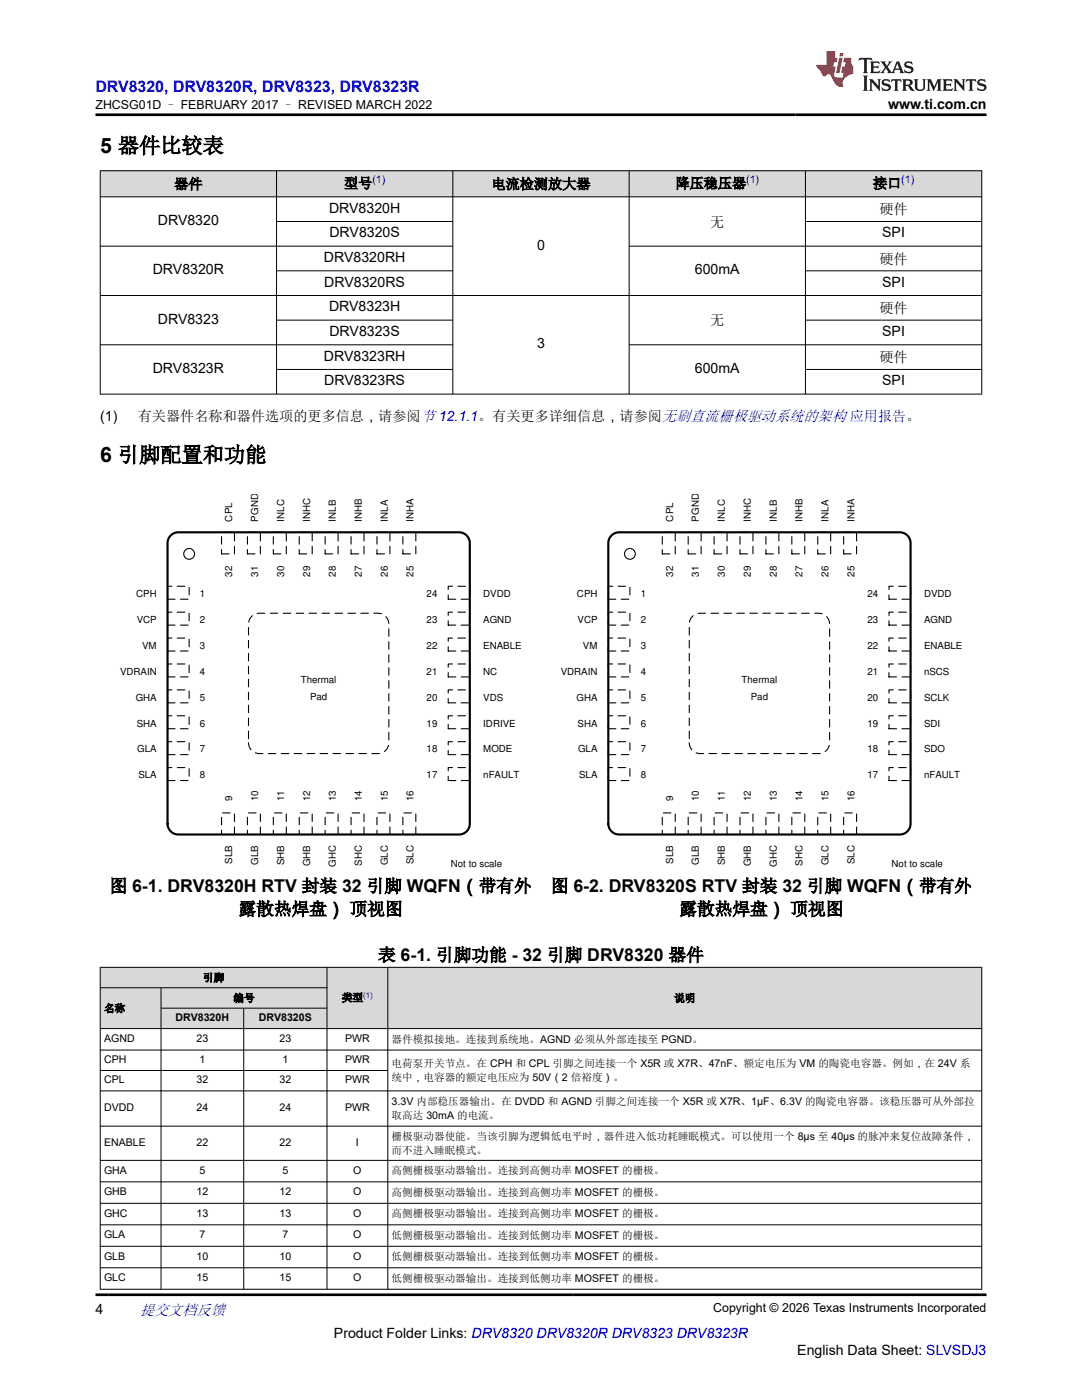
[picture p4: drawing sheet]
<svg xmlns="http://www.w3.org/2000/svg" width="216mm" height="279mm" viewBox="0 0 216 279" stroke-linecap="round" stroke-linejoin="round" font-family="sans-serif">
<g fill="#d8d8d8">
<path d="M20 34.1h175.9v5.2h-175.9z" fill-rule="evenodd"/>
<path d="M20.1 34.1h35v5.1h-35z" fill-rule="evenodd"/>
<path d="M55.2 34.1h35.1v5.1h-35.1z" fill-rule="evenodd"/>
<path d="M90.4 34.1h35.1v5.1h-35.1z" fill-rule="evenodd"/>
<path d="M125.6 34.1h35.1v5.1h-35.1z" fill-rule="evenodd"/>
<path d="M160.8 34.1h35v5.1h-35z" fill-rule="evenodd"/>
</g>
<g fill="none" stroke="#000" stroke-width=".2">
<path d="M19.9 34.1h176.1M19.9 39.3h176.1M20 34v44.7M55.2 34v44.7M90.4 34v44.7M125.5 34v44.7M160.7 34v44.7M195.9 34v44.7M19.9 49.1h70.5M19.9 59h176.1M55.2 44.2h35.2M55.2 54h35.2"/>
<path d="M125.5 49.1h70.5M160.7 44.2h35.3M160.7 54h35.3M19.9 68.8h70.5M19.9 78.7h176.1M55.2 63.9h35.2M55.2 73.7h35.2M125.5 68.8h70.5M160.7 63.9h35.3M160.7 73.7h35.3"/>
</g>
<path d="M44.2 106.2h2.6v4.3h-2.6z" fill-rule="evenodd" fill="#fff"/>
<path d="M44.2 106.2h2.6v4.3h-2.6z" fill="none" stroke="#000" stroke-width=".22" stroke-dasharray="1.5 1.1"/>
<path d="M44.2 162.2h2.6v4.3h-2.6z" fill-rule="evenodd" fill="#fff"/>
<path d="M44.2 162.2h2.6v4.3h-2.6z" fill="none" stroke="#000" stroke-width=".22" stroke-dasharray="1.5 1.1"/>
<path d="M33.4 117h4.3v2.6h-4.3z" fill-rule="evenodd" fill="#fff"/>
<path d="M33.4 117h4.3v2.6h-4.3z" fill="none" stroke="#000" stroke-width=".22" stroke-dasharray="1.5 1.1"/>
<path d="M89.4 117h4.3v2.6h-4.3z" fill-rule="evenodd" fill="#fff"/>
<path d="M89.4 117h4.3v2.6h-4.3z" fill="none" stroke="#000" stroke-width=".22" stroke-dasharray="1.5 1.1"/>
<path d="M49.4 106.2h2.6v4.3h-2.6z" fill-rule="evenodd" fill="#fff"/>
<path d="M49.4 106.2h2.6v4.3h-2.6z" fill="none" stroke="#000" stroke-width=".22" stroke-dasharray="1.5 1.1"/>
<path d="M49.4 162.2h2.6v4.3h-2.6z" fill-rule="evenodd" fill="#fff"/>
<path d="M49.4 162.2h2.6v4.3h-2.6z" fill="none" stroke="#000" stroke-width=".22" stroke-dasharray="1.5 1.1"/>
<path d="M33.4 122.2h4.3v2.6h-4.3z" fill-rule="evenodd" fill="#fff"/>
<path d="M33.4 122.2h4.3v2.6h-4.3z" fill="none" stroke="#000" stroke-width=".22" stroke-dasharray="1.5 1.1"/>
<path d="M89.4 122.2h4.3v2.6h-4.3z" fill-rule="evenodd" fill="#fff"/>
<path d="M89.4 122.2h4.3v2.6h-4.3z" fill="none" stroke="#000" stroke-width=".22" stroke-dasharray="1.5 1.1"/>
<path d="M54.5 106.2h2.6v4.3h-2.6z" fill-rule="evenodd" fill="#fff"/>
<path d="M54.5 106.2h2.6v4.3h-2.6z" fill="none" stroke="#000" stroke-width=".22" stroke-dasharray="1.5 1.1"/>
<path d="M54.5 162.2h2.6v4.3h-2.6z" fill-rule="evenodd" fill="#fff"/>
<path d="M54.5 162.2h2.6v4.3h-2.6z" fill="none" stroke="#000" stroke-width=".22" stroke-dasharray="1.5 1.1"/>
<path d="M33.4 127.3h4.3v2.6h-4.3z" fill-rule="evenodd" fill="#fff"/>
<path d="M33.4 127.3h4.3v2.6h-4.3z" fill="none" stroke="#000" stroke-width=".22" stroke-dasharray="1.5 1.1"/>
<path d="M89.4 127.3h4.3v2.6h-4.3z" fill-rule="evenodd" fill="#fff"/>
<path d="M89.4 127.3h4.3v2.6h-4.3z" fill="none" stroke="#000" stroke-width=".22" stroke-dasharray="1.5 1.1"/>
<path d="M59.7 106.2h2.6v4.3h-2.6z" fill-rule="evenodd" fill="#fff"/>
<path d="M59.7 106.2h2.6v4.3h-2.6z" fill="none" stroke="#000" stroke-width=".22" stroke-dasharray="1.5 1.1"/>
<path d="M59.7 162.2h2.6v4.3h-2.6z" fill-rule="evenodd" fill="#fff"/>
<path d="M59.7 162.2h2.6v4.3h-2.6z" fill="none" stroke="#000" stroke-width=".22" stroke-dasharray="1.5 1.1"/>
<path d="M33.4 132.5h4.3v2.6h-4.3z" fill-rule="evenodd" fill="#fff"/>
<path d="M33.4 132.5h4.3v2.6h-4.3z" fill="none" stroke="#000" stroke-width=".22" stroke-dasharray="1.5 1.1"/>
<path d="M89.4 132.5h4.3v2.6h-4.3z" fill-rule="evenodd" fill="#fff"/>
<path d="M89.4 132.5h4.3v2.6h-4.3z" fill="none" stroke="#000" stroke-width=".22" stroke-dasharray="1.5 1.1"/>
<path d="M64.9 106.2h2.6v4.3h-2.6z" fill-rule="evenodd" fill="#fff"/>
<path d="M64.9 106.2h2.6v4.3h-2.6z" fill="none" stroke="#000" stroke-width=".22" stroke-dasharray="1.5 1.1"/>
<path d="M64.9 162.2h2.6v4.3h-2.6z" fill-rule="evenodd" fill="#fff"/>
<path d="M64.9 162.2h2.6v4.3h-2.6z" fill="none" stroke="#000" stroke-width=".22" stroke-dasharray="1.5 1.1"/>
<path d="M33.4 137.7h4.3v2.6h-4.3z" fill-rule="evenodd" fill="#fff"/>
<path d="M33.4 137.7h4.3v2.6h-4.3z" fill="none" stroke="#000" stroke-width=".22" stroke-dasharray="1.5 1.1"/>
<path d="M89.4 137.7h4.3v2.6h-4.3z" fill-rule="evenodd" fill="#fff"/>
<path d="M89.4 137.7h4.3v2.6h-4.3z" fill="none" stroke="#000" stroke-width=".22" stroke-dasharray="1.5 1.1"/>
<path d="M70 106.2h2.6v4.3h-2.6z" fill-rule="evenodd" fill="#fff"/>
<path d="M70 106.2h2.6v4.3h-2.6z" fill="none" stroke="#000" stroke-width=".22" stroke-dasharray="1.5 1.1"/>
<path d="M70 162.2h2.6v4.3h-2.6z" fill-rule="evenodd" fill="#fff"/>
<path d="M70 162.2h2.6v4.3h-2.6z" fill="none" stroke="#000" stroke-width=".22" stroke-dasharray="1.5 1.1"/>
<path d="M33.4 142.9h4.3v2.5h-4.3z" fill-rule="evenodd" fill="#fff"/>
<path d="M33.4 142.9h4.3v2.5h-4.3z" fill="none" stroke="#000" stroke-width=".22" stroke-dasharray="1.5 1.1"/>
<path d="M89.4 142.9h4.3v2.5h-4.3z" fill-rule="evenodd" fill="#fff"/>
<path d="M89.4 142.9h4.3v2.5h-4.3z" fill="none" stroke="#000" stroke-width=".22" stroke-dasharray="1.5 1.1"/>
<path d="M75.2 106.2h2.6v4.3h-2.6z" fill-rule="evenodd" fill="#fff"/>
<path d="M75.2 106.2h2.6v4.3h-2.6z" fill="none" stroke="#000" stroke-width=".22" stroke-dasharray="1.5 1.1"/>
<path d="M75.2 162.2h2.6v4.3h-2.6z" fill-rule="evenodd" fill="#fff"/>
<path d="M75.2 162.2h2.6v4.3h-2.6z" fill="none" stroke="#000" stroke-width=".22" stroke-dasharray="1.5 1.1"/>
<path d="M33.4 148h4.3v2.6h-4.3z" fill-rule="evenodd" fill="#fff"/>
<path d="M33.4 148h4.3v2.6h-4.3z" fill="none" stroke="#000" stroke-width=".22" stroke-dasharray="1.5 1.1"/>
<path d="M89.4 148h4.3v2.6h-4.3z" fill-rule="evenodd" fill="#fff"/>
<path d="M89.4 148h4.3v2.6h-4.3z" fill="none" stroke="#000" stroke-width=".22" stroke-dasharray="1.5 1.1"/>
<path d="M80.4 106.2h2.6v4.3h-2.6z" fill-rule="evenodd" fill="#fff"/>
<path d="M80.4 106.2h2.6v4.3h-2.6z" fill="none" stroke="#000" stroke-width=".22" stroke-dasharray="1.5 1.1"/>
<path d="M80.4 162.2h2.6v4.3h-2.6z" fill-rule="evenodd" fill="#fff"/>
<path d="M80.4 162.2h2.6v4.3h-2.6z" fill="none" stroke="#000" stroke-width=".22" stroke-dasharray="1.5 1.1"/>
<path d="M33.4 153.2h4.3v2.6h-4.3z" fill-rule="evenodd" fill="#fff"/>
<path d="M33.4 153.2h4.3v2.6h-4.3z" fill="none" stroke="#000" stroke-width=".22" stroke-dasharray="1.5 1.1"/>
<path d="M89.4 153.2h4.3v2.6h-4.3z" fill-rule="evenodd" fill="#fff"/>
<path d="M89.4 153.2h4.3v2.6h-4.3z" fill="none" stroke="#000" stroke-width=".22" stroke-dasharray="1.5 1.1"/>
<circle cx="37.7" cy="110.5" r="1.08" fill="none" stroke="#000" stroke-width=".22"/>
<path d="M34.1 106.9l.9-.6 .6-.1h56a2.16 2.16 0 0 1 2.1 2.2v56a2.15 2.15 0 0 1-2.1 2.1h-56a2.15 2.15 0 0 1-2.2-2.1v-56l.1-.6z" fill="none" stroke="#000" stroke-width=".43"/>
<path d="M50.2 123l1-.5 .5-.1h23.7a2.16 2.16 0 0 1 2.2 2.1v23.7a2.15 2.15 0 0 1-2.2 2.2h-23.7a2.15 2.15 0 0 1-2.1-2.2v-23.7l.1-.5z" fill-rule="evenodd" fill="#fff"/>
<path d="M50.2 123l1-.5 .5-.1h23.7a2.16 2.16 0 0 1 2.2 2.1v23.7a2.15 2.15 0 0 1-2.2 2.2h-23.7a2.15 2.15 0 0 1-2.1-2.2v-23.7l.1-.5z" fill="none" stroke="#000" stroke-width=".22" stroke-dasharray="1.5 1.1"/>
<path d="M132.2 106.2h2.5v4.3h-2.5z" fill-rule="evenodd" fill="#fff"/>
<path d="M132.2 106.2h2.5v4.3h-2.5z" fill="none" stroke="#000" stroke-width=".22" stroke-dasharray="1.5 1.1"/>
<path d="M132.2 162.2h2.5v4.3h-2.5z" fill-rule="evenodd" fill="#fff"/>
<path d="M132.2 162.2h2.5v4.3h-2.5z" fill="none" stroke="#000" stroke-width=".22" stroke-dasharray="1.5 1.1"/>
<path d="M121.4 117h4.3v2.6h-4.3z" fill-rule="evenodd" fill="#fff"/>
<path d="M121.4 117h4.3v2.6h-4.3z" fill="none" stroke="#000" stroke-width=".22" stroke-dasharray="1.5 1.1"/>
<path d="M177.4 117h4.3v2.6h-4.3z" fill-rule="evenodd" fill="#fff"/>
<path d="M177.4 117h4.3v2.6h-4.3z" fill="none" stroke="#000" stroke-width=".22" stroke-dasharray="1.5 1.1"/>
<path d="M137.3 106.2h2.6v4.3h-2.6z" fill-rule="evenodd" fill="#fff"/>
<path d="M137.3 106.2h2.6v4.3h-2.6z" fill="none" stroke="#000" stroke-width=".22" stroke-dasharray="1.5 1.1"/>
<path d="M137.3 162.2h2.6v4.3h-2.6z" fill-rule="evenodd" fill="#fff"/>
<path d="M137.3 162.2h2.6v4.3h-2.6z" fill="none" stroke="#000" stroke-width=".22" stroke-dasharray="1.5 1.1"/>
<path d="M121.4 122.2h4.3v2.6h-4.3z" fill-rule="evenodd" fill="#fff"/>
<path d="M121.4 122.2h4.3v2.6h-4.3z" fill="none" stroke="#000" stroke-width=".22" stroke-dasharray="1.5 1.1"/>
<path d="M177.4 122.2h4.3v2.6h-4.3z" fill-rule="evenodd" fill="#fff"/>
<path d="M177.4 122.2h4.3v2.6h-4.3z" fill="none" stroke="#000" stroke-width=".22" stroke-dasharray="1.5 1.1"/>
<path d="M142.5 106.2h2.6v4.3h-2.6z" fill-rule="evenodd" fill="#fff"/>
<path d="M142.5 106.2h2.6v4.3h-2.6z" fill="none" stroke="#000" stroke-width=".22" stroke-dasharray="1.5 1.1"/>
<path d="M142.5 162.2h2.6v4.3h-2.6z" fill-rule="evenodd" fill="#fff"/>
<path d="M142.5 162.2h2.6v4.3h-2.6z" fill="none" stroke="#000" stroke-width=".22" stroke-dasharray="1.5 1.1"/>
<path d="M121.4 127.3h4.3v2.6h-4.3z" fill-rule="evenodd" fill="#fff"/>
<path d="M121.4 127.3h4.3v2.6h-4.3z" fill="none" stroke="#000" stroke-width=".22" stroke-dasharray="1.5 1.1"/>
<path d="M177.4 127.3h4.3v2.6h-4.3z" fill-rule="evenodd" fill="#fff"/>
<path d="M177.4 127.3h4.3v2.6h-4.3z" fill="none" stroke="#000" stroke-width=".22" stroke-dasharray="1.5 1.1"/>
<path d="M147.7 106.2h2.5v4.3h-2.5z" fill-rule="evenodd" fill="#fff"/>
<path d="M147.7 106.2h2.5v4.3h-2.5z" fill="none" stroke="#000" stroke-width=".22" stroke-dasharray="1.5 1.1"/>
<path d="M147.7 162.2h2.5v4.3h-2.5z" fill-rule="evenodd" fill="#fff"/>
<path d="M147.7 162.2h2.5v4.3h-2.5z" fill="none" stroke="#000" stroke-width=".22" stroke-dasharray="1.5 1.1"/>
<path d="M121.4 132.5h4.3v2.6h-4.3z" fill-rule="evenodd" fill="#fff"/>
<path d="M121.4 132.5h4.3v2.6h-4.3z" fill="none" stroke="#000" stroke-width=".22" stroke-dasharray="1.5 1.1"/>
<path d="M177.4 132.5h4.3v2.6h-4.3z" fill-rule="evenodd" fill="#fff"/>
<path d="M177.4 132.5h4.3v2.6h-4.3z" fill="none" stroke="#000" stroke-width=".22" stroke-dasharray="1.5 1.1"/>
<path d="M152.8 106.2h2.6v4.3h-2.6z" fill-rule="evenodd" fill="#fff"/>
<path d="M152.8 106.2h2.6v4.3h-2.6z" fill="none" stroke="#000" stroke-width=".22" stroke-dasharray="1.5 1.1"/>
<path d="M152.8 162.2h2.6v4.3h-2.6z" fill-rule="evenodd" fill="#fff"/>
<path d="M152.8 162.2h2.6v4.3h-2.6z" fill="none" stroke="#000" stroke-width=".22" stroke-dasharray="1.5 1.1"/>
<path d="M121.4 137.7h4.3v2.6h-4.3z" fill-rule="evenodd" fill="#fff"/>
<path d="M121.4 137.7h4.3v2.6h-4.3z" fill="none" stroke="#000" stroke-width=".22" stroke-dasharray="1.5 1.1"/>
<path d="M177.4 137.7h4.3v2.6h-4.3z" fill-rule="evenodd" fill="#fff"/>
<path d="M177.4 137.7h4.3v2.6h-4.3z" fill="none" stroke="#000" stroke-width=".22" stroke-dasharray="1.5 1.1"/>
<path d="M158 106.2h2.6v4.3h-2.6z" fill-rule="evenodd" fill="#fff"/>
<path d="M158 106.2h2.6v4.3h-2.6z" fill="none" stroke="#000" stroke-width=".22" stroke-dasharray="1.5 1.1"/>
<path d="M158 162.2h2.6v4.3h-2.6z" fill-rule="evenodd" fill="#fff"/>
<path d="M158 162.2h2.6v4.3h-2.6z" fill="none" stroke="#000" stroke-width=".22" stroke-dasharray="1.5 1.1"/>
<path d="M121.4 142.9h4.3v2.5h-4.3z" fill-rule="evenodd" fill="#fff"/>
<path d="M121.4 142.9h4.3v2.5h-4.3z" fill="none" stroke="#000" stroke-width=".22" stroke-dasharray="1.5 1.1"/>
<path d="M177.4 142.9h4.3v2.5h-4.3z" fill-rule="evenodd" fill="#fff"/>
<path d="M177.4 142.9h4.3v2.5h-4.3z" fill="none" stroke="#000" stroke-width=".22" stroke-dasharray="1.5 1.1"/>
<path d="M163.2 106.2h2.6v4.3h-2.6z" fill-rule="evenodd" fill="#fff"/>
<path d="M163.2 106.2h2.6v4.3h-2.6z" fill="none" stroke="#000" stroke-width=".22" stroke-dasharray="1.5 1.1"/>
<path d="M163.2 162.2h2.6v4.3h-2.6z" fill-rule="evenodd" fill="#fff"/>
<path d="M163.2 162.2h2.6v4.3h-2.6z" fill="none" stroke="#000" stroke-width=".22" stroke-dasharray="1.5 1.1"/>
<path d="M121.4 148h4.3v2.6h-4.3z" fill-rule="evenodd" fill="#fff"/>
<path d="M121.4 148h4.3v2.6h-4.3z" fill="none" stroke="#000" stroke-width=".22" stroke-dasharray="1.5 1.1"/>
<path d="M177.4 148h4.3v2.6h-4.3z" fill-rule="evenodd" fill="#fff"/>
<path d="M177.4 148h4.3v2.6h-4.3z" fill="none" stroke="#000" stroke-width=".22" stroke-dasharray="1.5 1.1"/>
<path d="M168.3 106.2h2.6v4.3h-2.6z" fill-rule="evenodd" fill="#fff"/>
<path d="M168.3 106.2h2.6v4.3h-2.6z" fill="none" stroke="#000" stroke-width=".22" stroke-dasharray="1.5 1.1"/>
<path d="M168.3 162.2h2.6v4.3h-2.6z" fill-rule="evenodd" fill="#fff"/>
<path d="M168.3 162.2h2.6v4.3h-2.6z" fill="none" stroke="#000" stroke-width=".22" stroke-dasharray="1.5 1.1"/>
<path d="M121.4 153.2h4.3v2.6h-4.3z" fill-rule="evenodd" fill="#fff"/>
<path d="M121.4 153.2h4.3v2.6h-4.3z" fill="none" stroke="#000" stroke-width=".22" stroke-dasharray="1.5 1.1"/>
<path d="M177.4 153.2h4.3v2.6h-4.3z" fill-rule="evenodd" fill="#fff"/>
<path d="M177.4 153.2h4.3v2.6h-4.3z" fill="none" stroke="#000" stroke-width=".22" stroke-dasharray="1.5 1.1"/>
<circle cx="125.7" cy="110.5" r="1.08" fill="none" stroke="#000" stroke-width=".22"/>
<path d="M122 106.9l1-.6 .5-.1h56a2.16 2.16 0 0 1 2.2 2.2v56a2.15 2.15 0 0 1-2.2 2.1h-56a2.15 2.15 0 0 1-2.1-2.1v-56l.1-.6z" fill="none" stroke="#000" stroke-width=".43"/>
<path d="M138.2 123l.9-.5 .6-.1h23.7a2.16 2.16 0 0 1 2.1 2.1v23.7a2.15 2.15 0 0 1-2.1 2.2h-23.7a2.15 2.15 0 0 1-2.2-2.2v-23.7l.1-.5z" fill-rule="evenodd" fill="#fff"/>
<path d="M138.2 123l.9-.5 .6-.1h23.7a2.16 2.16 0 0 1 2.1 2.1v23.7a2.15 2.15 0 0 1-2.1 2.2h-23.7a2.15 2.15 0 0 1-2.2-2.2v-23.7l.1-.5z" fill="none" stroke="#000" stroke-width=".22" stroke-dasharray="1.5 1.1"/>
<g fill="#d8d8d8">
<path d="M20 193.1h175.9v4h-175.9z" fill-rule="evenodd"/>
<path d="M20.1 193.1h45.1v4h-45.1z" fill-rule="evenodd"/>
<path d="M65.3 193.1h12v12.1h-12z" fill-rule="evenodd"/>
<path d="M77.4 193.1h118.4v12.1h-118.4z" fill-rule="evenodd"/>
<path d="M20.1 197.2h12v8h-12z" fill-rule="evenodd"/>
<path d="M32.2 197.2h33v3.9h-33z" fill-rule="evenodd"/>
<path d="M32.2 201.3h16.4v3.9h-16.4z" fill-rule="evenodd"/>
<path d="M48.7 201.3h16.5v3.9h-16.5z" fill-rule="evenodd"/>
</g>
<g fill="none" stroke="#000" stroke-width=".2">
<path d="M19.9 193.1h176.1M19.9 197.1h45.4M20 193v64.4M32.1 197.1v60.3M65.2 193v64.4M77.4 193v64.4M195.9 193v64.4M19.9 209.6h176.1M19.9 213.6h57.5M32.1 201.2h33.2M48.6 201.2v56.2M196 205.3h-176.1"/>
<path d="M196 217.7h-176.1M19.9 224.8h176.1M19.9 231.6h176.1M19.9 235.9h176.1M19.9 240.2h176.1M19.9 244.4h176.1M19.9 248.7h176.1M19.9 253h176.1M19.9 257.3h176.1"/>
</g>
<path d="M171.5 11.6l-.2 .5 .5-.2h.6v.1v2.2l-.2 .4h1l-.2-.4v-2.2v-.1h.5l.6 .2-.2-.5zM173.6 12.3l.2 .4v1.5l-.2 .4h1.9l.1-.6a1.08 1.08 0 0 1-1.3 .2v-.7h.6l.4 .2v-.7l-.4 .2h-.6v-.5l.2-.2a1 1 0 0 1 1 .3l-.1-.5zM175.7 12.3l.9 1.1-1 1.2h.9l-.2-.2 .5-.8 .4 .8-.2 .2h1.6l-.2-.2 .2-.5h.9l.1 .5-.1 .2h.9l-.2-.3-.8-2h-.5l-.9 2.2-.9-1.1 .9-1.1h-.8l.2 .2-.4 .6-.4-.6 .2-.2zM179 12.7l.4 1h-.7zM180.7 12.4a.65 .65 0 0 0-.2 .7 .65 .65 0 0 0 .6 .5l.6 .1 .1 .3a.79 .79 0 0 1-.7 .4 .79 .79 0 0 1-.7-.5l.1 .7 .2-.1a.93 .93 0 0 0 1.1 .1 .93 .93 0 0 0 .4-1 1.46 1.46 0 0 0-1.2-.6l-.1-.3a1.09 1.09 0 0 1 1.2 .2l-.2-.6-.1 .1-.5-.2zM172.2 15.1l.2 .4v2.2l-.2 .4h1l-.2-.4v-2.2l.2-.4zM173.4 15.8l.2 .4v1.5l-.2 .4h.8l-.3-.4 .1-1.3 1.6 1.8v-2l.2-.4h-.7l.1 .2 .1 1.1-1.2-1.3zM176.2 15.9a.65 .65 0 0 0-.2 .8 .65 .65 0 0 0 .6 .4l.6 .2 .1 .2a.79 .79 0 0 1-.7 .4 .79 .79 0 0 1-.7-.5l.1 .7 .2-.1a.93 .93 0 0 0 1.1 .1 .93 .93 0 0 0 .4-.9 1.46 1.46 0 0 0-1.2-.6l-.1-.4a1.09 1.09 0 0 1 1.2 .2l-.1-.6-.2 .1-.5-.1zM177.9 15.8l-.1 .6a.63 .63 0 0 1 .8-.3v1.6l-.3 .4h1l-.2-.4v-1.6a.66 .66 0 0 1 .8 .3l-.1-.6zM180 15.8l.2 .4v1.5l-.2 .4h1l-.2-.2-.1-.7h.5l.1 .2a.79 .79 0 0 0 1.2 .6l-1-.9a.61 .61 0 0 0 .6-.6 .61 .61 0 0 0-.5-.7zM180.8 16.1h.1a.47 .47 0 0 1 .5 .1 .47 .47 0 0 1 .1 .5l-.1 .1-.7 .1zM182.3 15.8l.2 .2a2.27 2.27 0 0 0 .4 2 1.04 1.04 0 0 0 1.7-.7v-1.3l.2-.2h-.8l.2 .4v1.1a.6 .6 0 0 1-.6 .6 .6 .6 0 0 1-.6-.6v-1.1l.3-.4zM184.9 15.8l.2 .4v1.5l-.2 .4h.8l-.3-.4v-1.4l.9 1.9 .9-1.9v1.4l-.3 .4h1l-.2-.4v-1.5l.2-.4h-.8l-.7 1.5-.6-1.5zM188.1 15.8l.2 .4v1.5l-.2 .4h1.9l.1-.6a1.09 1.09 0 0 1-1.3 .2v-.7h.6l.4 .2v-.6l-.4 .2h-.6v-.6l.2-.1a1.01 1.01 0 0 1 1 .3l-.1-.6zM190.2 15.8l.3 .4v1.5l-.3 .4h.8l-.2-.4v-1.3l1.6 1.8v-2l.2-.4h-.7l.2 .2v1.1l-1.2-1.3zM192.8 15.8l-.1 .6a.63 .63 0 0 1 .8-.3v1.6l-.3 .4h1l-.2-.4v-1.6a.66 .66 0 0 1 .8 .3l-.1-.6zM195.2 15.9a.65 .65 0 0 0-.2 .8 .65 .65 0 0 0 .6 .4l.6 .2 .2 .2a.79 .79 0 0 1-.7 .4 .79 .79 0 0 1-.7-.5l.1 .7 .2-.1a.93 .93 0 0 0 1 .1 .93 .93 0 0 0 .5-.9 1.46 1.46 0 0 0-1.3-.6v-.4a1.09 1.09 0 0 1 1.2 .2l-.2-.6-.2 .1-.5-.1z" fill="#231f20"/>
<path d="M164.9 10.2v2.8h-2l.1 .3 .8 1a.95 .95 0 0 0 1 .9 .59 .59 0 0 1 .5-.4 .59 .59 0 0 1 .5 .4l.4 .7a1.59 1.59 0 0 0 2.1 1.4 1.61 1.61 0 0 1 1-2.3l1-.3-.1-1.5a1.59 1.59 0 0 1-.3-1.7h-1.5l-.2 .9h.6l-.2 .9h-.5l-.2 1v.2l.4 .1-.1 .9h-.7a.73 .73 0 0 1-1-.7l.3-1.5h-.5l.1-.9h.5l.2-.9h-.5v-1.3zM167.4 11.5l-.6 3.1h.7l.6-3.1zM167.6 10.6l-.1 .6h.7l.1-.6z" fill="#ed1c24"/>
<path d="M19 22.9h177.8M19 258.4h177.8" fill="none" stroke="#000" stroke-width=".53"/>
<g font-size="4.2">
<text x="20" y="30.5">5 器件比较表</text>
<text x="20" y="92.2">6 引脚配置和功能</text>
</g>
<g font-size="3.5">
<text x="21.9" y="178">图 6-1. DRV8320H RTV 封装 32 引脚 WQFN（带有外</text>
<text x="109.9" y="178">图 6-2. DRV8320S RTV 封装 32 引脚 WQFN（带有外</text>
<text x="47.6" y="182.6">露散热焊盘） 顶视图</text>
<text x="135.6" y="182.6">露散热焊盘） 顶视图</text>
<text x="75.4" y="191.8">表 6-1. 引脚功能 - 32 引脚 DRV8320 器件</text>
</g>
<text font-size="3.2" fill="#00f" x="19" y="18.3">DRV8320, DRV8320R, DRV8323, DRV8323R</text>
<text font-size="3" fill="#00f" x="27.9" y="262.4">提交文档反馈</text>
<g font-size="2.8">
<text x="177.2" y="21.7">www.ti.com.cn</text>
<text x="34.8" y="37.7">器件</text>
<text x="68.7" y="37.6">型号</text>
<text x="98.1" y="37.7">电流检测放大器</text>
<text x="134.8" y="37.6">降压稳压器</text>
<text x="174.2" y="37.6">接口</text>
<text x="31.5" y="44.9">DRV8320</text>
<text x="65.7" y="42.5">DRV8320H</text>
<text x="65.7" y="47.4">DRV8320S</text>
<text x="141.7" y="45.2">无</text>
<text x="175.5" y="42.8">硬件</text>
<text x="176" y="47.4">SPI</text>
<text x="64.6" y="52.3">DRV8320RH</text>
<text x="107.2" y="49.9">0</text>
<text x="175.5" y="52.6">硬件</text>
<text x="30.5" y="54.8">DRV8320R</text>
<text x="64.7" y="57.2">DRV8320RS</text>
<text x="138.7" y="54.8">600mA</text>
<text x="176" y="57.2">SPI</text>
<text x="31.5" y="64.6">DRV8323</text>
<text x="65.7" y="62.2">DRV8323H</text>
<text x="141.7" y="64.9">无</text>
<text x="175.5" y="62.4">硬件</text>
<text x="65.7" y="67.1">DRV8323S</text>
<text x="107.2" y="69.5">3</text>
<text x="176" y="67.1">SPI</text>
<text x="30.5" y="74.5">DRV8323R</text>
<text x="64.6" y="72">DRV8323RH</text>
<text x="64.7" y="76.9">DRV8323RS</text>
<text x="138.7" y="74.5">600mA</text>
<text x="175.5" y="72.3">硬件</text>
<text x="176" y="76.9">SPI</text>
<text x="20" y="84">(1)</text>
<text x="27.5" y="84">有关器件名称和器件选项的更多信息，请参阅节 12.1.1。有关更多详细信息，请参阅无刷直流栅极驱动系统的架构 应用报告。</text>
<text x="19" y="262.1">4</text>
<text x="66.6" y="266.9">Product Folder Links: DRV8320 DRV8320R DRV8323 DRV8323R</text>
<text x="159.1" y="270.3">English Data Sheet: SLVSDJ3</text>
</g>
<g font-size="2.5">
<text x="19.1" y="21.8">ZHCSG01D – FEBRUARY 2017 – REVISED MARCH 2022</text>
<text x="142.3" y="261.8">Copyright © 2026 Texas Instruments Incorporated</text>
</g>
<g font-size="2.1" fill="#00f">
<text x="74.3" y="36.6">(1)</text>
<text x="148.9" y="36.6">(1)</text>
<text x="179.8" y="36.6">(1)</text>
</g>
<g font-size="2.1">
<text x="40.5" y="195.8">引脚</text>
<text x="20.8" y="202">名称</text>
<text x="35" y="203.8">DRV8320H</text>
<text x="46.6" y="199.9">编号</text>
<text x="51.7" y="203.8">DRV8320S</text>
<text x="68.2" y="199.8">类型</text>
<text x="134.5" y="199.9">说明</text>
<text x="20.8" y="208">AGND</text>
<text x="39.2" y="208">23</text>
<text x="55.8" y="208">23</text>
<text x="68.8" y="208">PWR</text>
<text x="78.1" y="208.1">器件模拟接地。连接到系统地。AGND 必须从外部连接至 PGND。</text>
<text x="20.8" y="212.1">CPH</text>
<text x="39.8" y="212.1">1</text>
<text x="56.4" y="212.1">1</text>
<text x="68.8" y="212.1">PWR</text>
<text x="78.1" y="212.9">电荷泵开关节点。在 CPH 和 CPL 引脚之间连接一个 X5R 或 X7R、47nF、额定电压为 VM 的陶瓷电容器。例如，在 24V 系</text>
<text x="78.1" y="215.7">统中，电容器的额定电压应为 50V（2 倍裕度）。</text>
<text x="20.8" y="216.2">CPL</text>
<text x="20.8" y="221.8">DVDD</text>
<text x="39.2" y="216.2">32</text>
<text x="39.2" y="221.8">24</text>
<text x="55.8" y="216.2">32</text>
<text x="55.8" y="221.8">24</text>
<text x="68.8" y="216.2">PWR</text>
<text x="68.8" y="221.8">PWR</text>
<text x="78.1" y="220.5">3.3V 内部稳压器输出。在 DVDD 和 AGND 引脚之间连接一个 X5R 或 X7R、1µF、6.3V 的陶瓷电容器。该稳压器可从外部拉</text>
<text x="78.1" y="223.3">取高达 30mA 的电流。</text>
<text x="78.1" y="227.5">栅极驱动器使能。当该引脚为逻辑低电平时，器件进入低功耗睡眠模式。可以使用一个 8µs 至 40µs 的脉冲来复位故障条件，</text>
<text x="20.8" y="228.7">ENABLE</text>
<text x="39.2" y="228.7">22</text>
<text x="55.8" y="228.7">22</text>
<text x="71" y="228.7">I</text>
<text x="78.1" y="230.3">而不进入睡眠模式。</text>
<text x="20.8" y="234.3">GHA</text>
<text x="20.8" y="238.6">GHB</text>
<text x="39.2" y="238.6">12</text>
<text x="39.8" y="234.3">5</text>
<text x="55.8" y="238.6">12</text>
<text x="56.4" y="234.3">5</text>
<text x="70.5" y="234.3">O</text>
<text x="70.5" y="238.6">O</text>
<text x="78.1" y="234.4">高侧栅极驱动器输出。连接到高侧功率 MOSFET 的栅极。</text>
<text x="78.1" y="238.7">高侧栅极驱动器输出。连接到高侧功率 MOSFET 的栅极。</text>
<text x="20.8" y="242.8">GHC</text>
<text x="39.2" y="242.8">13</text>
<text x="55.8" y="242.8">13</text>
<text x="70.5" y="242.8">O</text>
<text x="78.1" y="243">高侧栅极驱动器输出。连接到高侧功率 MOSFET 的栅极。</text>
<text x="20.8" y="247.1">GLA</text>
<text x="20.8" y="251.4">GLB</text>
<text x="39.2" y="251.4">10</text>
<text x="39.8" y="247.1">7</text>
<text x="55.8" y="251.4">10</text>
<text x="56.4" y="247.1">7</text>
<text x="70.5" y="247.1">O</text>
<text x="70.5" y="251.4">O</text>
<text x="78.1" y="247.2">低侧栅极驱动器输出。连接到低侧功率 MOSFET 的栅极。</text>
<text x="78.1" y="251.5">低侧栅极驱动器输出。连接到低侧功率 MOSFET 的栅极。</text>
<text x="20.8" y="255.7">GLC</text>
<text x="39.2" y="255.7">15</text>
<text x="55.8" y="255.7">15</text>
<text x="70.5" y="255.7">O</text>
<text x="78.1" y="255.8">低侧栅极驱动器输出。连接到低侧功率 MOSFET 的栅极。</text>
</g>
<g font-size="1.9">
<text x="46.4" y="104.1" transform="rotate(-90 46.4 104.1)">CPL</text>
<text x="51.5" y="104.1" transform="rotate(-90 51.5 104.1)">PGND</text>
<text x="56.7" y="104.1" transform="rotate(-90 56.7 104.1)">INLC</text>
<text x="61.9" y="104.1" transform="rotate(-90 61.9 104.1)">INHC</text>
<text x="67" y="104.1" transform="rotate(-90 67 104.1)">INLB</text>
<text x="72.2" y="104.1" transform="rotate(-90 72.2 104.1)">INHB</text>
<text x="77.4" y="104.1" transform="rotate(-90 77.4 104.1)">INLA</text>
<text x="82.5" y="104.1" transform="rotate(-90 82.5 104.1)">INHA</text>
<text x="134.3" y="104.1" transform="rotate(-90 134.3 104.1)">CPL</text>
<text x="139.5" y="104.1" transform="rotate(-90 139.5 104.1)">PGND</text>
<text x="144.6" y="104.1" transform="rotate(-90 144.6 104.1)">INLC</text>
<text x="149.8" y="104.1" transform="rotate(-90 149.8 104.1)">INHC</text>
<text x="155" y="104.1" transform="rotate(-90 155 104.1)">INLB</text>
<text x="160.2" y="104.1" transform="rotate(-90 160.2 104.1)">INHB</text>
<text x="165.3" y="104.1" transform="rotate(-90 165.3 104.1)">INLA</text>
<text x="170.5" y="104.1" transform="rotate(-90 170.5 104.1)">INHA</text>
<text x="27.2" y="119.2">CPH</text>
<text x="39.9" y="119.2">1</text>
<text x="46.4" y="115.1" transform="rotate(-90 46.4 115.1)">32</text>
<text x="51.5" y="115.1" transform="rotate(-90 51.5 115.1)">31</text>
<text x="56.7" y="115.1" transform="rotate(-90 56.7 115.1)">30</text>
<text x="61.9" y="115.1" transform="rotate(-90 61.9 115.1)">29</text>
<text x="67" y="115.1" transform="rotate(-90 67 115.1)">28</text>
<text x="72.2" y="115.1" transform="rotate(-90 72.2 115.1)">27</text>
<text x="77.4" y="115.1" transform="rotate(-90 77.4 115.1)">26</text>
<text x="82.5" y="115.1" transform="rotate(-90 82.5 115.1)">25</text>
<text x="85.1" y="119.2">24</text>
<text x="96.4" y="119.2">DVDD</text>
<text x="115.1" y="119.2">CPH</text>
<text x="127.8" y="119.2">1</text>
<text x="134.3" y="115.1" transform="rotate(-90 134.3 115.1)">32</text>
<text x="139.5" y="115.1" transform="rotate(-90 139.5 115.1)">31</text>
<text x="144.6" y="115.1" transform="rotate(-90 144.6 115.1)">30</text>
<text x="149.8" y="115.1" transform="rotate(-90 149.8 115.1)">29</text>
<text x="155" y="115.1" transform="rotate(-90 155 115.1)">28</text>
<text x="160.2" y="115.1" transform="rotate(-90 160.2 115.1)">27</text>
<text x="165.3" y="115.1" transform="rotate(-90 165.3 115.1)">26</text>
<text x="170.5" y="115.1" transform="rotate(-90 170.5 115.1)">25</text>
<text x="173.1" y="119.2">24</text>
<text x="184.4" y="119.2">DVDD</text>
<text x="27.3" y="124.3">VCP</text>
<text x="39.9" y="124.3">2</text>
<text x="85.1" y="124.3">23</text>
<text x="96.4" y="124.3">AGND</text>
<text x="115.2" y="124.3">VCP</text>
<text x="127.8" y="124.3">2</text>
<text x="173.1" y="124.3">23</text>
<text x="184.4" y="124.3">AGND</text>
<text x="28.4" y="129.5">VM</text>
<text x="39.9" y="129.5">3</text>
<text x="85.1" y="129.5">22</text>
<text x="96.4" y="129.5">ENABLE</text>
<text x="116.3" y="129.5">VM</text>
<text x="127.8" y="129.5">3</text>
<text x="173.1" y="129.5">22</text>
<text x="184.4" y="129.5">ENABLE</text>
<text x="24" y="134.7">VDRAIN</text>
<text x="39.9" y="134.7">4</text>
<text x="60" y="136.4">Thermal</text>
<text x="85.1" y="134.7">21</text>
<text x="96.4" y="134.7">NC</text>
<text x="111.9" y="134.7">VDRAIN</text>
<text x="127.8" y="134.7">4</text>
<text x="148" y="136.4">Thermal</text>
<text x="173.1" y="134.7">21</text>
<text x="184.4" y="134.7">nSCS</text>
<text x="27.1" y="139.8">GHA</text>
<text x="39.9" y="139.8">5</text>
<text x="61.9" y="139.6">Pad</text>
<text x="85.1" y="139.8">20</text>
<text x="96.4" y="139.8">VDS</text>
<text x="115" y="139.8">GHA</text>
<text x="127.8" y="139.8">5</text>
<text x="149.8" y="139.6">Pad</text>
<text x="173.1" y="139.8">20</text>
<text x="184.4" y="139.8">SCLK</text>
<text x="27.3" y="145">SHA</text>
<text x="39.9" y="145">6</text>
<text x="85.1" y="145">19</text>
<text x="96.4" y="145">IDRIVE</text>
<text x="115.2" y="145">SHA</text>
<text x="127.8" y="145">6</text>
<text x="173.1" y="145">19</text>
<text x="184.4" y="145">SDI</text>
<text x="27.4" y="150.2">GLA</text>
<text x="27.6" y="155.3">SLA</text>
<text x="39.9" y="150.2">7</text>
<text x="39.9" y="155.3">8</text>
<text x="85.1" y="150.2">18</text>
<text x="85.1" y="155.3">17</text>
<text x="96.4" y="150.2">MODE</text>
<text x="96.4" y="155.3">nFAULT</text>
<text x="115.3" y="150.2">GLA</text>
<text x="115.6" y="155.3">SLA</text>
<text x="127.8" y="150.2">7</text>
<text x="127.8" y="155.3">8</text>
<text x="173.1" y="150.2">18</text>
<text x="173.1" y="155.3">17</text>
<text x="184.4" y="150.2">SDO</text>
<text x="184.4" y="155.3">nFAULT</text>
<text x="46.4" y="159.9" transform="rotate(-90 46.4 159.9)">9</text>
<text x="51.5" y="159.9" transform="rotate(-90 51.5 159.9)">10</text>
<text x="56.7" y="159.9" transform="rotate(-90 56.7 159.9)">11</text>
<text x="61.9" y="159.9" transform="rotate(-90 61.9 159.9)">12</text>
<text x="67" y="159.9" transform="rotate(-90 67 159.9)">13</text>
<text x="72.2" y="159.9" transform="rotate(-90 72.2 159.9)">14</text>
<text x="77.4" y="159.9" transform="rotate(-90 77.4 159.9)">15</text>
<text x="82.5" y="159.9" transform="rotate(-90 82.5 159.9)">16</text>
<text x="134.3" y="159.9" transform="rotate(-90 134.3 159.9)">9</text>
<text x="139.5" y="159.9" transform="rotate(-90 139.5 159.9)">10</text>
<text x="144.6" y="159.9" transform="rotate(-90 144.6 159.9)">11</text>
<text x="149.8" y="159.9" transform="rotate(-90 149.8 159.9)">12</text>
<text x="155" y="159.9" transform="rotate(-90 155 159.9)">13</text>
<text x="160.2" y="159.9" transform="rotate(-90 160.2 159.9)">14</text>
<text x="165.3" y="159.9" transform="rotate(-90 165.3 159.9)">15</text>
<text x="170.5" y="159.9" transform="rotate(-90 170.5 159.9)">16</text>
<text x="46.4" y="172.4" transform="rotate(-90 46.4 172.4)">SLB</text>
<text x="51.5" y="172.6" transform="rotate(-90 51.5 172.6)">GLB</text>
<text x="56.7" y="172.7" transform="rotate(-90 56.7 172.7)">SHB</text>
<text x="61.9" y="172.9" transform="rotate(-90 61.9 172.9)">GHB</text>
<text x="67" y="173" transform="rotate(-90 67 173)">GHC</text>
<text x="72.2" y="172.8" transform="rotate(-90 72.2 172.8)">SHC</text>
<text x="77.4" y="172.7" transform="rotate(-90 77.4 172.7)">GLC</text>
<text x="82.5" y="172.5" transform="rotate(-90 82.5 172.5)">SLC</text>
<text x="90" y="173">Not to scale</text>
<text x="134.3" y="172.4" transform="rotate(-90 134.3 172.4)">SLB</text>
<text x="139.5" y="172.6" transform="rotate(-90 139.5 172.6)">GLB</text>
<text x="144.6" y="172.7" transform="rotate(-90 144.6 172.7)">SHB</text>
<text x="149.8" y="172.9" transform="rotate(-90 149.8 172.9)">GHB</text>
<text x="155" y="173" transform="rotate(-90 155 173)">GHC</text>
<text x="160.2" y="172.8" transform="rotate(-90 160.2 172.8)">SHC</text>
<text x="165.3" y="172.7" transform="rotate(-90 165.3 172.7)">GLC</text>
<text x="170.5" y="172.5" transform="rotate(-90 170.5 172.5)">SLC</text>
<text x="177.9" y="173">Not to scale</text>
</g>
<text font-size="1.6" fill="#00f" x="72.5" y="199.1">(1)</text>
</svg>
